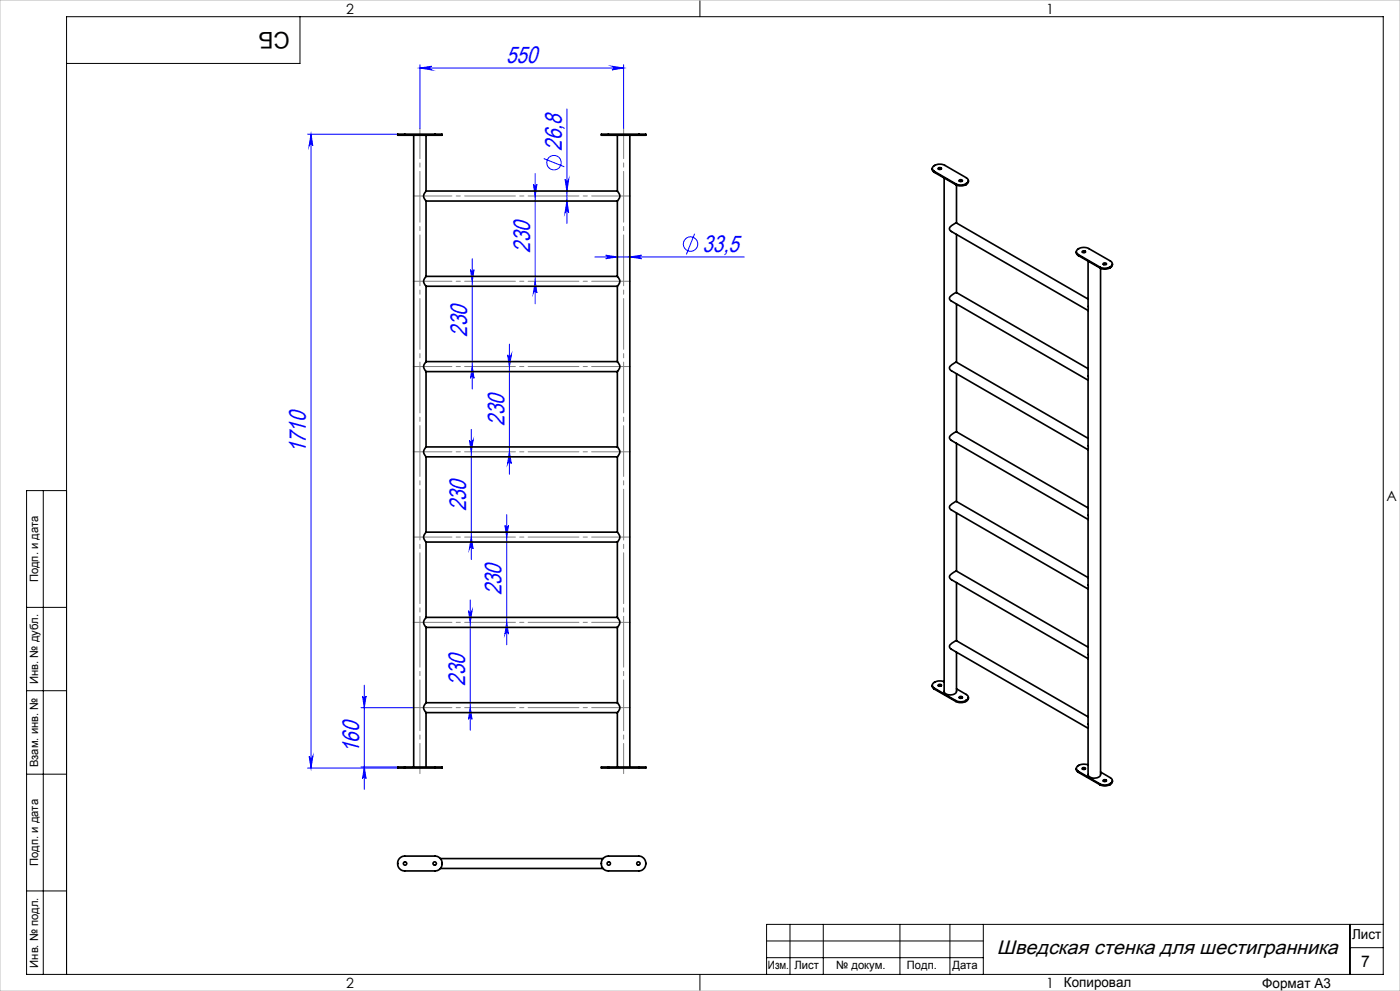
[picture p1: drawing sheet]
<svg xmlns="http://www.w3.org/2000/svg" width="420mm" height="297mm" viewBox="0 0 420 297" stroke-linecap="round" stroke-linejoin="round" font-family="sans-serif">
<g fill="none" stroke="#00f" stroke-width=".3">
<path d="M126 19.4v19.1M183.6 19.9l3.5 .5-3.5 .6a.55 .55 0 0 0 .5-.6 .55 .55 0 0 0-.5-.5zM187.1 19.4v19.1M126 20.4l3.5-.5a.55 .55 0 0 0-.6 .5 .55 .55 0 0 0 .6 .6zM126 20.4h61.1M170.1 32.7v34.3M92.3 40.2h27M93.3 40.2l.5 3.5a.55 .55 0 0 0-.5-.5 .55 .55 0 0 0-.6 .5zM93.3 40.2v190M160 55.2a.53 .53 0 0 0 .5 .6 .53 .53 0 0 0 .6-.6l-.6 3.6zM160.5 52v39M163.1 47.5l6.2 2.5"/>
<path d="M169.5 53.8a.55 .55 0 0 0 .6 .5 .55 .55 0 0 0 .5-.5l-.5 3.5zM141.7 77.6v39M170.1 60.3l.5 3.4a.55 .55 0 0 0-.5-.5 .55 .55 0 0 0-.6 .5zM178.5 77h44.8M181.7 76.5l3.5 .5-3.5 .5a.53 .53 0 0 0 .5-.5 .53 .53 0 0 0-.5-.5zM188.9 77l3.5-.5a.53 .53 0 0 0-.5 .5 .53 .53 0 0 0 .5 .5zM208.4 70.1l-2.5 6.1M141.1 80.8a.53 .53 0 0 0 .6 .5 .53 .53 0 0 0 .5-.5l-.5 3.5zM160.5 84.3l.6 3.5a.53 .53 0 0 0-.6-.5 .53 .53 0 0 0-.5 .5zM141.7 109.9l.5 3.5a.53 .53 0 0 0-.5-.6 .53 .53 0 0 0-.6 .6zM152.3 106.4a.55 .55 0 0 0 .5 .5 .55 .55 0 0 0 .6-.5l-.6 3.5zM152.8 103.1v39.1"/>
<path d="M140.8 131.9a.55 .55 0 0 0 .6 .5 .55 .55 0 0 0 .5-.5l-.5 3.5zM141.4 128.7v39M152.8 135.4l.6 3.5a.55 .55 0 0 0-.6-.5 .55 .55 0 0 0-.5 .5zM151.5 157.5a.53 .53 0 0 0 .5 .5 .53 .53 0 0 0 .5-.5l-.5 3.5zM152 154.2v39M141.1 179.8v39M141.4 161l.5 3.5a.55 .55 0 0 0-.5-.5 .55 .55 0 0 0-.6 .5zM140.5 183a.53 .53 0 0 0 .6 .6 .53 .53 0 0 0 .5-.6l-.5 3.5zM152 186.5l.5 3.5a.53 .53 0 0 0-.5-.5 .53 .53 0 0 0-.5 .5zM108.3 212.1h15.7M108.8 208.6a.53 .53 0 0 0 .5 .5 .53 .53 0 0 0 .5-.5l-.5 3.5zM109.3 205.3v31.3"/>
<path d="M141.1 212.1l.5 3.5a.53 .53 0 0 0-.5-.5 .53 .53 0 0 0-.6 .5zM92.3 230.2h27M92.7 226.7a.55 .55 0 0 0 .6 .5 .55 .55 0 0 0 .5-.5l-.5 3.5zM108.3 229.9h11M109.3 229.9l.5 3.5a.53 .53 0 0 0-.5-.5 .53 .53 0 0 0-.5 .5z"/>
<circle cx="166.2" cy="48.8" r="2.16"/>
<circle cx="207.2" cy="73.2" r="2.17"/>
</g>
<path d="M126 231.8v-193.3M187.1 231.8v-193.3" fill="none" stroke="#808080" stroke-width=".3" stroke-dasharray="15.2 1.3 1.3 1.3" stroke-dashoffset="6.2"/>
<path d="M124 58.7h65.1M124 84.3h65.1M124 109.8h65.1M124 135.4h65.1M124 161h65.1M124 186.5h65.1M124 212.1h65.1" fill="none" stroke="#808080" stroke-width=".3" stroke-dasharray="15.2 1.3 1.3 1.3" stroke-dashoffset="3.6"/>
<g fill="none" stroke="#000" stroke-width=".3">
<path d="M90 5v14h-70M210 0v5M13 147v145M20 147h-12v145h407v-287h-395v287M8 182h12M8 207h12M8 232h12M8 267h12M237 277v15M247 277v15M270 277v15M285 277v15"/>
<path d="M295 277v15M405 277v15M415 277h-185v15M210 292v5M230 282h65M230 287h65M405 284h10"/>
</g>
<path d="M0 0h420v297h-420z" fill="none" stroke="#c0c0c0" stroke-width=".3"/>
<g fill="#00f">
<path d="M170.1 60.3l.5 3.4a.55 .55 0 0 0-.5-.5 .55 .55 0 0 0-.6 .5zM169.5 53.8a.55 .55 0 0 0 .6 .5 .55 .55 0 0 0 .5-.5l-.5 3.5zM109.3 229.9l.5 3.5a.53 .53 0 0 0-.5-.5 .53 .53 0 0 0-.5 .5zM108.8 208.6a.53 .53 0 0 0 .5 .5 .53 .53 0 0 0 .5-.5l-.5 3.5zM141.1 212.1l.5 3.5a.53 .53 0 0 0-.5-.5 .53 .53 0 0 0-.6 .5zM140.5 183a.53 .53 0 0 0 .6 .6 .53 .53 0 0 0 .5-.6l-.5 3.5zM152 186.5l.5 3.5a.53 .53 0 0 0-.5-.5 .53 .53 0 0 0-.5 .5zM151.5 157.5a.53 .53 0 0 0 .5 .5 .53 .53 0 0 0 .5-.5l-.5 3.5zM141.4 161l.5 3.5a.55 .55 0 0 0-.5-.5 .55 .55 0 0 0-.6 .5zM140.8 131.9a.55 .55 0 0 0 .6 .5 .55 .55 0 0 0 .5-.5l-.5 3.5zM152.8 135.4l.6 3.5a.55 .55 0 0 0-.6-.5 .55 .55 0 0 0-.5 .5zM152.3 106.4a.55 .55 0 0 0 .5 .5 .55 .55 0 0 0 .6-.5l-.6 3.5zM141.7 109.9l.5 3.5a.53 .53 0 0 0-.5-.6 .53 .53 0 0 0-.6 .6zM141.1 80.8a.53 .53 0 0 0 .6 .5 .53 .53 0 0 0 .5-.5l-.5 3.5zM160.5 84.3l.6 3.5a.53 .53 0 0 0-.6-.5 .53 .53 0 0 0-.5 .5zM160 55.2a.53 .53 0 0 0 .5 .6 .53 .53 0 0 0 .6-.6l-.6 3.6z"/>
<path d="M93.3 40.2l.5 3.5a.55 .55 0 0 0-.5-.5 .55 .55 0 0 0-.6 .5zM92.7 226.7a.55 .55 0 0 0 .6 .5 .55 .55 0 0 0 .5-.5l-.5 3.5z"/>
<path d="M181.7 76.5l3.5 .5-3.5 .5a.53 .53 0 0 0 .5-.5 .53 .53 0 0 0-.5-.5zM188.9 77l3.5-.5a.53 .53 0 0 0-.5 .5 .53 .53 0 0 0 .5 .5zM126 20.4l3.5-.5a.55 .55 0 0 0-.6 .5 .55 .55 0 0 0 .6 .6zM183.6 19.9l3.5 .5-3.5 .6a.55 .55 0 0 0 .5-.6 .55 .55 0 0 0-.5-.5z"/>
</g>
<g fill="none" stroke="#000" stroke-width=".5">
<path d="M121.4 40.2h-2.1v.3h2.1M121.4 40.2v.3M121.4 40.2h9.1M121.4 40.5h9.1M124.1 40.5v189.4M127.8 57.3a1.88 1.88 0 0 0 0 3M127.8 40.5v16.8M127.8 57.3h57.4M130.5 40.2h2.1v.3h-2.1M130.5 40.2v.3M182.5 40.2h-2.1v.3h2.1M182.5 40.2h9.1"/>
<path d="M182.5 40.5h9.1M182.5 40.2v.3M185.2 57.3l.1 .2a1.81 1.81 0 0 1-.1 2.8M185.2 40.5v16.8M188.9 40.5v189.4M191.6 40.2h1.2a.62 .62 0 0 1 .9 .3h-2.1M191.6 40.2v.3M279.7 50.5v.5l.6 .6M280.3 51.4a.99 .99 0 0 1-.6-1.1 .99 .99 0 0 1 1-.8l.8-.3 1.5 .2 6.9 3.9a.9 .9 0 0 1 .6 .8 .9 .9 0 0 1-.6 .9M280.3 51.4l6.4 3.7M280.3 51.4v.2M280.3 51.6l6.4 3.7"/>
<path d="M281.5 50.4l.4-.2a.33 .33 0 0 1 .4 .1 .33 .33 0 0 1 .1 .4l-.3 .1a.39 .39 0 0 1-.4 0 .39 .39 0 0 1-.2-.4zM281.5 50.7l.4-.2 .5 .2M283.2 53.3v153.9a2.21 2.21 0 0 0 3.6 .4l.1-12.1M286.7 55.1l1.4 .4 1.6-.4M286.7 55.3l1.1 .4h.9l1-.4M286.7 55.1v.2M286.9 55.5v11.3M287.8 54.3h.9M287.8 54l.4-.2a.35 .35 0 0 1 .4 .1 .35 .35 0 0 1 0 .4l-.6 .1-.2-.1zM289.7 55.1v.2M289.9 55l-.2 .1M289.9 55v.3"/>
<path d="M289.9 55.3h-.2M290.5 54.1l-.1 .7-.5 .5M127.8 60.3v22.5M127.8 60.3h57.4M185.2 60.3v22.5M286.9 66.8l-.5 .2a2.02 2.02 0 0 0-1.5 1.9l.5 .5 41 23.7M286.9 66.8l39.5 22.8M286.9 70.3v17.4M322.9 75.5v.5l.6 .6M323.5 76.3a.99 .99 0 0 1-.6-1.1 .99 .99 0 0 1 1-.8l1.1-.2 1.2 .1 6.9 3.9a.92 .92 0 0 1 .6 .9 .92 .92 0 0 1-.6 .8M323.5 76.3l6.5 3.7M323.5 76.3v.3"/>
<path d="M323.5 76.6l6.5 3.7M324.7 75.6l.4-.2 .5 .2M324.8 75.3l.2-.1a.37 .37 0 0 1 .4 0 .37 .37 0 0 1 .1 .4l-.2 .1a.37 .37 0 0 1-.4 0 .37 .37 0 0 1-.1-.4zM326.4 78.3v13.6M331 79l.4-.2a.33 .33 0 0 1 .4 0 .33 .33 0 0 1 .1 .5h-.3a.39 .39 0 0 1-.4 .1 .39 .39 0 0 1-.2-.4zM331 79.2l.4-.1 .5 .1M333.1 79.9l-.1 .1M333.1 79.9v.3M333.7 79.1l-.1 .7-.5 .4M127.8 82.8a1.87 1.87 0 0 0 0 3M127.8 85.8v22.6M127.8 82.8h57.4"/>
<path d="M127.8 85.8h57.4M185.2 82.8l.1 .2a1.79 1.79 0 0 1-.1 2.8M185.2 85.8v22.6M286.9 87.7l-.5 .2a1.92 1.92 0 0 0-1.5 1.9l.3 .3 41.2 23.8M286.9 87.7l39.5 22.8M286.9 91.1v17.4M330 80l1.3 .4 1.7-.4M330 80.3l1 .3h.9l1.1-.3M330 80v.3M330.2 80.4v151.7a2.18 2.18 0 0 1-3.3 .7l-.5-.7 .1-140.2M333 80v.3M333.1 80.2l-.1 .1"/>
<path d="M127.8 108.4a1.91 1.91 0 0 0 0 3M127.8 111.4v22.5M127.8 108.4h57.4M127.8 111.4h57.4M185.2 108.4l.1 .1a1.83 1.83 0 0 1-.1 2.9M185.2 111.4v22.5M286.9 108.5l-.5 .2a2.28 2.28 0 0 0-1.5 1.8l.5 .6 41 23.7M286.9 108.5l39.5 22.9M286.9 112v17.4M127.8 133.9a1.88 1.88 0 0 0 0 3M127.8 136.9v22.6M127.8 133.9h57.4"/>
<path d="M127.8 136.9h57.4M185.2 133.9l.1 .1a1.83 1.83 0 0 1-.1 2.9M185.2 136.9v22.6M286.9 132.9v17.4M127.8 159.5a1.87 1.87 0 0 0 0 3M127.8 159.5h57.4M185.2 159.5l.1 .1a1.8 1.8 0 0 1-.1 2.9M286.9 150.3l-.5 .2a1.99 1.99 0 0 0-1.5 1.9l41.5 24.1M286.9 150.3l39.5 22.8M286.9 153.7v17.5M326.4 152.2l-39.5-22.8-.5 .2a1.92 1.92 0 0 0-1.5 1.9l.3 .4 41.2 23.8M127.8 162.5v22.6a1.88 1.88 0 0 0 0 2.9"/>
<path d="M127.8 162.5h57.4M185.2 162.5v22.5M285.4 173.7l41 23.7M286.9 171.2l-.5 .1a1.92 1.92 0 0 0-1.5 1.9l.5 .5M286.9 171.1l39.5 22.9M286.9 174.6v17.4M127.8 188v22.6M127.8 185h57.4M127.8 188h57.4M185.2 185l.1 .1a1.83 1.83 0 0 1-.1 2.9M185.2 188v22.6M286.9 192l-.5 .2a1.99 1.99 0 0 0-1.5 1.9l41.5 24.2"/>
<path d="M286.9 192l39.5 22.8M127.8 210.6a1.87 1.87 0 0 0 0 3M127.8 213.6v16.3M127.8 210.6h57.4M127.8 213.6h57.4M185.2 210.6l.1 .1a1.83 1.83 0 0 1-.1 2.9M185.2 213.6v16.3M279.7 205.4v.5l.6 .6M280.3 206.2v.3M280.3 206.2l6.4 3.8M280.3 206.5l6.4 3.7M281.5 205.3l.4-.2a.33 .33 0 0 1 .4 0 .33 .33 0 0 1 .1 .5h-.3a.39 .39 0 0 1-.4 .1 .39 .39 0 0 1-.2-.4z"/>
<path d="M281.5 205.5l.4-.2 .5 .2M283.2 204.3a2.78 2.78 0 0 0-3.5 1l.1 .5 .5 .4M286.7 210l1.4 .3 1.6-.3M286.7 210.2l1.1 .4h.9l1-.4M286.7 210v.2M286.9 206.4l3 1.7a.9 .9 0 0 1 .6 .9 .9 .9 0 0 1-.6 .9M287.8 209.1h.9M287.8 208.8l.4-.1a.35 .35 0 0 1 .4 .1 .35 .35 0 0 1 0 .4l-.6 .1-.2-.1zM289.7 210v.2M289.9 209.9v.2M289.9 209.9l-.2 .1M289.9 210.1l-.2 .1"/>
<path d="M290.5 209l-.1 .7-.5 .4M121.4 229.9h-2.1v.3h2.1M121.4 229.9v.3M121.4 230.2h9.1M121.4 229.9h9.1M130.5 229.9h2.1v.3h-2.1M130.5 229.9v.3M182.5 229.9h-2.1v.3h2.1M182.5 229.9v.3M182.5 230.2h9.1M182.5 229.9h9.1M191.6 229.9h1.2a.62 .62 0 0 1 .9 .3h-2.1"/>
<path d="M191.6 229.9v.3M322.9 230.3v.6l.6 .6M323.5 231.2v.3M323.5 231.2l6.5 3.7M323.5 231.5l6.5 3.7M324.7 230.2l.3-.2a.37 .37 0 0 1 .4 0 .37 .37 0 0 1 .1 .5l-.2 .1a.41 .41 0 0 1-.4 0 .41 .41 0 0 1-.2-.4zM324.7 230.5l.4-.2 .5 .2M326.4 229.3a2.67 2.67 0 0 0-3.5 .9l.1 .5 .5 .5M330 234.9l1.3 .4 1.7-.4M330 235.2l1.3 .3 1.7-.3M330 234.9v.3M330.2 231.4l2.9 1.7a.92 .92 0 0 1 .6 .8 .92 .92 0 0 1-.6 .9"/>
<path d="M331 233.9l.4-.2a.33 .33 0 0 1 .4 0 .33 .33 0 0 1 .1 .4l-.3 .1a.39 .39 0 0 1-.4 0 .39 .39 0 0 1-.2-.3zM331 234.1l.4-.2 .5 .2M333 234.9v.3M333.1 234.8v.3M333.1 234.8l-.1 .1M333.1 235.1l-.1 .1M333.7 234l-.1 .7-.5 .4M120 257.1l1.4-.5h9.1a2.23 2.23 0 0 1 2.1 2.2 2.23 2.23 0 0 1-2.1 2.2h-9.1a2.24 2.24 0 0 1-2-1.5 2.24 2.24 0 0 1 .6-2.4zM132.1 257.3h48.8M180.9 257.3l.7-.6 .9-.1h9.1a2.23 2.23 0 0 1 2.1 2.2 2.23 2.23 0 0 1-2.1 2.2h-9.1a2.23 2.23 0 0 1-2-1.3 2.23 2.23 0 0 1 .4-2.4zM132.1 260.3h48.8"/>
<circle cx="121.5" cy="258.8" r=".49"/>
<circle cx="130.4" cy="258.8" r=".49"/>
<circle cx="182.6" cy="258.8" r=".5"/>
<circle cx="191.5" cy="258.8" r=".5"/>
</g>
<g font-size="7.1" fill="#00f">
<text x="151.8" y="18.8">550</text>
<text x="168.5" y="45.2" transform="rotate(-90 168.5 45.2)">26,8</text>
<text x="159" y="75.7" transform="rotate(-90 159 75.7)">230</text>
<text x="210.8" y="75.4">33,5</text>
<text x="140.2" y="101" transform="rotate(-90 140.2 101)">230</text>
<text x="151.3" y="127.6" transform="rotate(-90 151.3 127.6)">230</text>
<text x="91.8" y="135.9" transform="rotate(-90 91.8 135.9)">1710</text>
<text x="139.9" y="153.3" transform="rotate(-90 139.9 153.3)">230</text>
<text x="150.5" y="178.5" transform="rotate(-90 150.5 178.5)">230</text>
<text x="139.5" y="205.5" transform="rotate(-90 139.5 205.5)">230</text>
<text x="107.8" y="225.7" transform="rotate(-90 107.8 225.7)">160</text>
</g>
<text font-size="6.9" x="86.9" y="9.4" transform="rotate(-180 86.9 9.4)">СБ</text>
<text font-size="5.8" x="299.1" y="285.8">Шведская стенка для шестигранника</text>
<text font-size="4.8" x="408.3" y="289.7">7</text>
<g font-size="4.2">
<text x="103.8" y="4.2">2</text>
<text x="313.8" y="4.2">1</text>
<text x="415.9" y="150.2">A</text>
<text x="103.8" y="296.2">2</text>
<text x="313.8" y="296.2">1</text>
</g>
<g font-size="4.1">
<text x="405.6" y="281.5">Лист</text>
<text x="319.2" y="295.9">Копировал</text>
<text x="378.7" y="296">Формат А3</text>
</g>
<g font-size="3.4">
<text x="11.4" y="174.5" transform="rotate(-90 11.4 174.5)">Подп. и дата</text>
<text x="11.4" y="205" transform="rotate(-90 11.4 205)">Инв. № дубл.</text>
<text x="11.4" y="229.9" transform="rotate(-90 11.4 229.9)">Взам. инв. №</text>
<text x="11.4" y="259.5" transform="rotate(-90 11.4 259.5)">Подп. и дата</text>
<text x="11.4" y="290" transform="rotate(-90 11.4 290)">Инв. № подл.</text>
<text x="230.4" y="290.4">Изм.</text>
<text x="238.3" y="290.4">Лист</text>
<text x="250.9" y="290.4">№ докум.</text>
<text x="272.1" y="290.4">Подп.</text>
<text x="285.7" y="290.5">Дата</text>
</g>
</svg>
